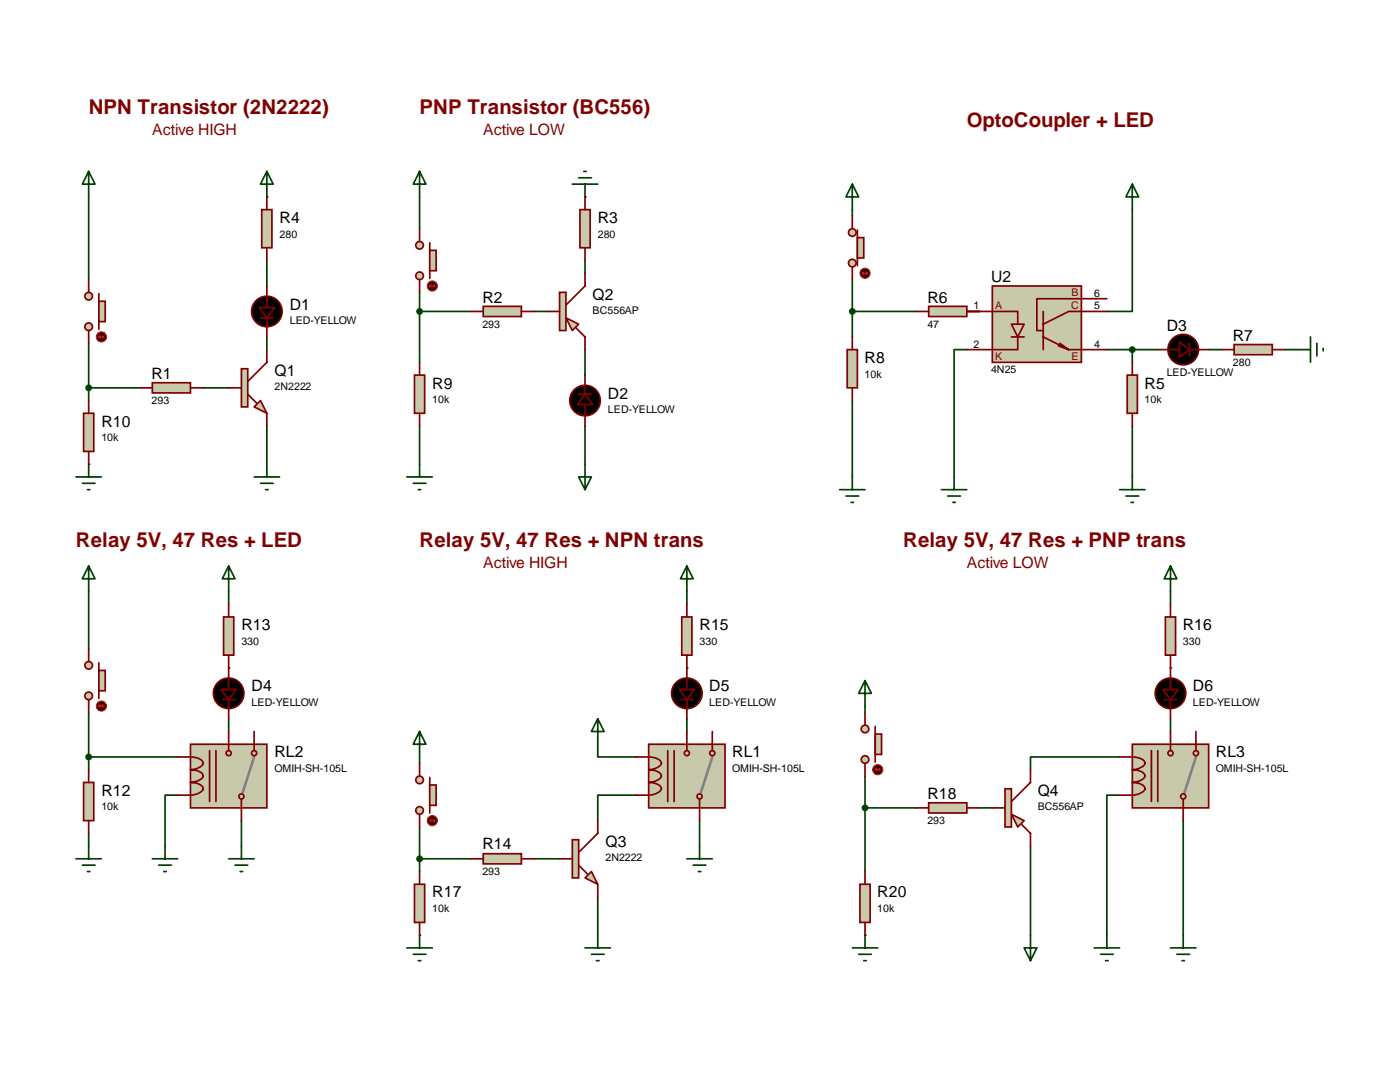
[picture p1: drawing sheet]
<svg xmlns="http://www.w3.org/2000/svg" width="279mm" height="216mm" viewBox="0 0 279 216" stroke-linecap="round" stroke-linejoin="round" font-family="sans-serif">
<g fill="none" stroke="#004000" stroke-width=".34">
<path d="M17.7 39.3v16.5M53.3 39.3h.1M83.7 39.3v6.3M116.8 39.3h.1M53.3 52v5.1M83.7 58.3v14M116.8 52v2.5M170.1 41.8v1.3M170.1 55.8v11.4M226 41.8v20.3h-5.1M17.7 77.4h10.2M17.7 68.5v11.4"/>
<path d="M40.6 77.4h5M53.3 67.2v2.6M83.7 62.1h10.2M106.6 62.1h2.5M116.8 69.8v5M170.1 62.1h12.7M170.1 79.9v15.3M193 69.8h-2.6v25.4M193 62.1h2.5M220.9 69.8h10.2M226 69.8v2.5M241.2 69.8h2.6"/>
<path d="M256.5 69.8h2.5M17.7 92.6h.1M53.3 85v7.6M83.7 85v7.6M116.8 85v7.6M226 85v10.2M17.7 118v11.5M45.6 118v2.6M137.1 118v2.6M233.6 118v2.6M45.6 133.3h.1M137.1 133.3h.1"/>
<path d="M233.6 133.3h.1M17.7 142.2v11.4M17.7 151h17.8M35.5 158.7h-2.6v10.1M45.6 143.4v2.6M83.7 151v1.3M119.3 148.5v2.5h7.6M126.9 158.7h-7.6v5M137.1 143.4v2.6M172.6 154.9v19M172.6 140.9v1.3M223.4 158.7h-2.5v27.9"/>
<path d="M223.4 151h-17.7v2.6M233.6 143.4v2.6M17.7 166.3v2.5M48.2 163.7v5.1M83.7 165v8.9M83.7 171.4h10.2M106.6 171.4h5.1M119.3 179v7.6M139.6 163.7v5.1M172.6 161.2h10.2M195.5 161.2h2.5M205.7 168.8v17.8"/>
<path d="M236.1 163.7v22.9M83.7 186.6h.1M172.6 186.6h.1"/>
</g>
<g fill="#c8c8aa" stroke="#800000" stroke-width=".34">
<path d="M50.7 81.2l1.3-1.3 1.3 2.6z"/>
<path d="M48.2 73.6h1.2v7.6h-1.2z"/>
</g>
<path d="M45.6 77.4h2.6M49.4 78.7l1.8 1.7M53.3 69.8v2.5l-3.9 3.8M115.5 78.7h2.5M116.8 74.8v3.9M53.3 82.5v2.5M116.8 80.7v4.3" fill="none" stroke="#800000" stroke-width=".34"/>
<g fill="#000" stroke="#800000" stroke-width=".34">
<path d="M116.8 78.7l1.5 2h-3.1z"/>
<circle cx="116.8" cy="79.9" r="3"/>
</g>
<g fill="#c8c8aa" stroke="#800000" stroke-width=".34">
<path d="M112.9 63.4l2.6 1.3-1.3 1.3z"/>
<path d="M111.7 58.3h1.2v7.7h-1.2z"/>
</g>
<path d="M116.8 54.5v2.6l-3.9 3.8M109.1 62.1h2.6M115 65.4l1.8 1.8v2.6" fill="none" stroke="#800000" stroke-width=".34"/>
<path d="M53.3 34.2l1.2 2.5h-2.5zM53.3 34.2v5.1M114.2 36.7h5.1M115.5 35.5h2.5M116.5 34.2h.5M116.8 36.7v2.6M50.7 95.2h5.1M52 96.4h2.5M53 97.7h.5M53.3 92.6v2.6M115.5 95.2h2.5l-1.2 2.5zM116.8 92.6v5.1" fill="none" stroke="#004000" stroke-width=".34"/>
<path d="M30.4 76.4h7.6v2h-7.6z" fill="#c8c8aa" stroke="#800000" stroke-width=".34"/>
<path d="M27.9 77.4h2.5M38 77.4h2.6" fill="none" stroke="#800000" stroke-width=".34"/>
<path d="M96.4 61.1h7.7v2.1h-7.7z" fill="#c8c8aa" stroke="#800000" stroke-width=".34"/>
<path d="M93.9 62.1h2.5M104.1 62.1h2.5" fill="none" stroke="#800000" stroke-width=".34"/>
<g fill="#c8c8aa" stroke="#800000" stroke-width=".34">
<path d="M198 57.1h17.8v15.2h-17.8z"/>
<path d="M201.8 64.7h2.6l-1.3 2.5z"/>
</g>
<path d="M220.9 59.6h-14v6.4h1.3M193 62.1h10.1v2.6M201.8 67.2h2.6M203.1 67.2v2.6h-10.1M208.2 67.2l5.1 2.6h7.6M208.2 62.1v7.7M211.5 68.5l1.8 1.3-2.1-.8M220.9 62.1h-7.6l-5.1 2.6" fill="none" stroke="#800000" stroke-width=".34"/>
<path d="M187.9 97.7h5.1M189.1 99h2.6M190.4 95.2v2.5M190.2 100.2h.5" fill="none" stroke="#004000" stroke-width=".34"/>
<path d="M115.7 41.8h2.1v7.6h-2.1z" fill="#c8c8aa" stroke="#800000" stroke-width=".34"/>
<path d="M116.8 39.3v2.5M116.8 49.4v2.6" fill="none" stroke="#800000" stroke-width=".34"/>
<path d="M52.2 41.8h2.1v7.6h-2.1z" fill="#c8c8aa" stroke="#800000" stroke-width=".34"/>
<path d="M53.3 39.3v2.5M53.3 49.4v2.6" fill="none" stroke="#800000" stroke-width=".34"/>
<path d="M226 36.7l1.2 2.6h-2.5zM226 36.7v5.1" fill="none" stroke="#004000" stroke-width=".34"/>
<path d="M185.3 61.1h7.7v2.1h-7.7z" fill="#c8c8aa" stroke="#800000" stroke-width=".34"/>
<path d="M53.3 57.1v4.3M52 63.4h2.5M53.3 63.4v3.8M182.8 62.1h2.5M193 62.1h2.5" fill="none" stroke="#800000" stroke-width=".34"/>
<g fill="#000" stroke="#800000" stroke-width=".34">
<path d="M51.7 61.4h3.1l-1.5 2z"/>
<circle cx="53.3" cy="62.1" r="3"/>
</g>
<path d="M225 74.8h2v7.7h-2z" fill="#c8c8aa" stroke="#800000" stroke-width=".34"/>
<path d="M226 72.3v2.5M235.4 69.8h-4.3M237.4 68.5v2.5M237.4 69.8h3.8M226 82.5v2.5" fill="none" stroke="#800000" stroke-width=".34"/>
<path d="M223.4 97.7h5.1M224.7 99h2.5M226 95.2v2.5M225.7 100.2h.5" fill="none" stroke="#004000" stroke-width=".34"/>
<g fill="#000" stroke="#800000" stroke-width=".34">
<path d="M235.4 68.2l2 1.6-2 1.5z"/>
<circle cx="236.1" cy="69.8" r="3"/>
</g>
<circle cx="226" cy="69.8" r=".51" fill="#004000" stroke="#004000" stroke-width=".34"/>
<path d="M246.3 68.7h7.6v2.1h-7.6z" fill="#c8c8aa" stroke="#800000" stroke-width=".34"/>
<path d="M243.8 69.8h2.5M253.9 69.8h2.6" fill="none" stroke="#800000" stroke-width=".34"/>
<path d="M170.1 36.7l1.3 2.6h-2.6zM170.1 36.7v5.1M259 69.8h2.5M261.5 67.2v5.1M262.8 68.5v2.5M264.1 69.5v.5M167.6 97.7h5M168.8 99h2.6M170.1 95.2v2.5M169.8 100.2h.5" fill="none" stroke="#004000" stroke-width=".34"/>
<path d="M169.1 69.8h2v7.6h-2z" fill="#c8c8aa" stroke="#800000" stroke-width=".34"/>
<path d="M170.1 67.2v2.6M170.1 77.4v2.5" fill="none" stroke="#800000" stroke-width=".34"/>
<g fill="#c8c8aa" stroke="#800000" stroke-width=".34">
<circle cx="170.1" cy="52.5" r=".76"/>
<circle cx="170.1" cy="46.4" r=".76"/>
</g>
<path d="M171.1 45.9v7.1" fill="none" stroke="#800000" stroke-width=".34"/>
<path d="M171.1 47.4h1.3v4.1h-1.3z" fill="#c8c8aa" stroke="#800000" stroke-width=".34"/>
<path d="M170.1 43.1v2.5M170.1 53.3v2.5" fill="none" stroke="#800000" stroke-width=".34"/>
<circle cx="172.6" cy="54.5" r="1.02" fill="#400000" stroke="#f00" stroke-width=".2"/>
<path d="M172.1 54.5h1M172.1 54.5l.3 .3M172.4 54.3l-.3 .2M172.9 54.3l.2 .2-.2 .3" fill="none" stroke="#f00" stroke-width=".2"/>
<path d="M83.7 34.2l1.3 2.5h-2.5zM83.7 34.2v5.1M81.2 95.2h5.1M82.5 96.4h2.5M83.5 97.7h.5M83.7 92.6v2.6" fill="none" stroke="#004000" stroke-width=".34"/>
<path d="M82.7 74.8h2.1v7.7h-2.1z" fill="#c8c8aa" stroke="#800000" stroke-width=".34"/>
<path d="M83.7 72.3v2.5M83.7 82.5v2.5" fill="none" stroke="#800000" stroke-width=".34"/>
<g fill="#c8c8aa" stroke="#800000" stroke-width=".34">
<circle cx="83.7" cy="55" r=".76"/>
<circle cx="83.7" cy="48.9" r=".76"/>
</g>
<path d="M85.8 48.4v7.1" fill="none" stroke="#800000" stroke-width=".34"/>
<path d="M85.8 50h1.2v4h-1.2z" fill="#c8c8aa" stroke="#800000" stroke-width=".34"/>
<path d="M83.7 45.6v2.6M83.7 55.8v2.5" fill="none" stroke="#800000" stroke-width=".34"/>
<circle cx="86.3" cy="57.1" r="1.02" fill="#400000" stroke="#f00" stroke-width=".2"/>
<path d="M85.8 57.1h1M85.8 57.1l.2 .2M86 56.8l-.2 .3M86.5 56.8l.3 .3-.3 .2" fill="none" stroke="#f00" stroke-width=".2"/>
<circle cx="170.1" cy="62.1" r=".51" fill="#004000" stroke="#004000" stroke-width=".34"/>
<path d="M17.7 34.2l1.3 2.5h-2.6zM17.7 34.2v5.1M15.2 95.2h5M16.4 96.4h2.6M17.4 97.7h.5M17.7 92.6v2.6" fill="none" stroke="#004000" stroke-width=".34"/>
<path d="M16.7 82.5h2v7.6h-2z" fill="#c8c8aa" stroke="#800000" stroke-width=".34"/>
<path d="M17.7 79.9v2.6M17.7 90.1v2.5" fill="none" stroke="#800000" stroke-width=".34"/>
<g fill="#c8c8aa" stroke="#800000" stroke-width=".34">
<circle cx="17.7" cy="65.2" r=".76"/>
<circle cx="17.7" cy="59.1" r=".76"/>
</g>
<path d="M19.7 58.6v7.1" fill="none" stroke="#800000" stroke-width=".34"/>
<path d="M19.7 60.1h1.3v4.1h-1.3z" fill="#c8c8aa" stroke="#800000" stroke-width=".34"/>
<path d="M17.7 55.8v2.5M17.7 66v2.5" fill="none" stroke="#800000" stroke-width=".34"/>
<circle cx="20.2" cy="67.2" r="1.02" fill="#400000" stroke="#f00" stroke-width=".2"/>
<path d="M19.7 67.2h1M19.7 67.2l.3 .3M20 67l-.3 .2M20.5 67l.2 .2-.2 .3" fill="none" stroke="#f00" stroke-width=".2"/>
<g fill="#004000" stroke="#004000" stroke-width=".34">
<circle cx="17.7" cy="77.4" r=".51"/>
<circle cx="83.7" cy="62.1" r=".51"/>
</g>
<path d="M17.7 112.9l1.3 2.6h-2.6zM17.7 112.9v5.1M15.2 171.4h5M16.4 172.6h2.6M17.4 173.9h.5M17.7 168.8v2.6" fill="none" stroke="#004000" stroke-width=".34"/>
<path d="M16.7 156.1h2v7.6h-2z" fill="#c8c8aa" stroke="#800000" stroke-width=".34"/>
<path d="M17.7 153.6v2.5M17.7 163.7v2.6" fill="none" stroke="#800000" stroke-width=".34"/>
<g fill="#c8c8aa" stroke="#800000" stroke-width=".34">
<circle cx="17.7" cy="138.9" r=".76"/>
<circle cx="17.7" cy="132.8" r=".76"/>
</g>
<path d="M19.7 132.2v7.2" fill="none" stroke="#800000" stroke-width=".34"/>
<path d="M19.7 133.8h1.3v4h-1.3z" fill="#c8c8aa" stroke="#800000" stroke-width=".34"/>
<path d="M17.7 129.5v2.5M17.7 139.6v2.6" fill="none" stroke="#800000" stroke-width=".34"/>
<circle cx="20.2" cy="140.9" r="1.02" fill="#400000" stroke="#f00" stroke-width=".2"/>
<path d="M19.7 140.9h1M19.7 140.9l.3 .2M20 140.6l-.3 .3M20.5 140.6l.2 .3-.2 .2" fill="none" stroke="#f00" stroke-width=".2"/>
<path d="M30.4 171.4h5.1M31.7 172.6h2.5M32.7 173.9h.5M32.9 168.8v2.6M45.6 171.4h5.1M46.9 172.6h2.5M47.9 173.9h.5M48.2 168.8v2.6" fill="none" stroke="#004000" stroke-width=".34"/>
<g fill="#000" stroke="#800000" stroke-width=".34">
<path d="M44.1 137.6h3.1l-1.6 2z"/>
<circle cx="45.6" cy="138.3" r="3"/>
</g>
<path d="M44.4 139.6h2.5M45.6 133.3v4.3M45.6 139.6v3.8" fill="none" stroke="#800000" stroke-width=".34"/>
<path d="M44.6 123.1h2.1v7.6h-2.1z" fill="#c8c8aa" stroke="#800000" stroke-width=".34"/>
<path d="M45.6 120.6v2.5M45.6 130.7v2.6" fill="none" stroke="#800000" stroke-width=".34"/>
<path d="M45.6 112.9l1.3 2.6h-2.5zM45.6 112.9v5.1" fill="none" stroke="#004000" stroke-width=".34"/>
<path d="M38 148.5h15.3v12.7h-15.3z" fill="#c8c8aa" stroke="#800000" stroke-width=".34"/>
<path d="M50.7 151l-2.3 7.2" fill="none" stroke="#808080" stroke-width=".51"/>
<g fill="#c8c8aa" stroke="#800000" stroke-width=".34">
<circle cx="48.2" cy="158.9" r=".51"/>
<circle cx="45.6" cy="150.3" r=".51"/>
</g>
<path d="M38 151a2.31 2.31 0 0 1 2.6 1.3 2.69 2.69 0 0 1-2.6 1.3 2.31 2.31 0 0 1 2.6 1.3 2.69 2.69 0 0 1-2.6 1.2 2.31 2.31 0 0 1 2.6 1.3 2.69 2.69 0 0 1-2.6 1.3M41.8 149.8v10.1M43.1 149.8v10.1M45.6 148.5v1.3M48.2 159.4v1.8" fill="none" stroke="#800000" stroke-width=".34"/>
<circle cx="50.7" cy="150.3" r=".51" fill="#c8c8aa" stroke="#800000" stroke-width=".34"/>
<path d="M135.8 139.6h2.5M137.1 139.6v3.8M137.1 133.3v4.3M35.5 151h2.5M35.5 158.7h2.5M45.6 146v2.5M50.7 146v3.8M48.2 161.2v2.5" fill="none" stroke="#800000" stroke-width=".34"/>
<circle cx="17.7" cy="151" r=".51" fill="#004000" stroke="#004000" stroke-width=".34"/>
<path d="M137.1 171.4h5.1M138.3 172.6h2.6M139.4 173.9h.5M139.6 168.8v2.6" fill="none" stroke="#004000" stroke-width=".34"/>
<g fill="#000" stroke="#800000" stroke-width=".34">
<path d="M135.6 137.6h3l-1.5 2z"/>
<circle cx="137.1" cy="138.3" r="3"/>
</g>
<path d="M136.1 123.1h2v7.6h-2z" fill="#c8c8aa" stroke="#800000" stroke-width=".34"/>
<path d="M137.1 120.6v2.5M137.1 130.7v2.6" fill="none" stroke="#800000" stroke-width=".34"/>
<path d="M137.1 112.9l1.2 2.6h-2.5zM137.1 112.9v5.1" fill="none" stroke="#004000" stroke-width=".34"/>
<path d="M129.5 148.5h15.2v12.7h-15.2z" fill="#c8c8aa" stroke="#800000" stroke-width=".34"/>
<path d="M142.2 151l-2.3 7.2" fill="none" stroke="#808080" stroke-width=".51"/>
<g fill="#c8c8aa" stroke="#800000" stroke-width=".34">
<circle cx="139.6" cy="158.9" r=".51"/>
<circle cx="137.1" cy="150.3" r=".51"/>
</g>
<path d="M129.5 151a2.31 2.31 0 0 1 2.5 1.3 2.69 2.69 0 0 1-2.5 1.3 2.31 2.31 0 0 1 2.5 1.3 2.69 2.69 0 0 1-2.5 1.2 2.31 2.31 0 0 1 2.5 1.3 2.69 2.69 0 0 1-2.5 1.3M133.3 149.8v10.1M134.5 149.8v10.1M137.1 148.5v1.3M139.6 159.4v1.8" fill="none" stroke="#800000" stroke-width=".34"/>
<circle cx="142.2" cy="150.3" r=".51" fill="#c8c8aa" stroke="#800000" stroke-width=".34"/>
<path d="M126.9 151h2.6M126.9 158.7h2.6M137.1 146v2.5M142.2 146v3.8M139.6 161.2v2.5" fill="none" stroke="#800000" stroke-width=".34"/>
<g fill="#c8c8aa" stroke="#800000" stroke-width=".34">
<path d="M116.8 175.2l1.2-1.3 1.3 2.5z"/>
<path d="M114.2 167.6h1.3v7.6h-1.3z"/>
</g>
<path d="M111.7 171.4h2.5M115.5 172.6l1.8 1.8M119.3 163.7v2.6l-3.8 3.8M119.3 176.4v2.6" fill="none" stroke="#800000" stroke-width=".34"/>
<path d="M116.8 189.1h5M118 190.4h2.6M119 191.7h.5M119.3 186.6v2.5" fill="none" stroke="#004000" stroke-width=".34"/>
<path d="M96.4 170.3h7.7v2.1h-7.7z" fill="#c8c8aa" stroke="#800000" stroke-width=".34"/>
<path d="M93.9 171.4h2.5M104.1 171.4h2.5" fill="none" stroke="#800000" stroke-width=".34"/>
<path d="M83.7 146l1.3 2.5h-2.5zM83.7 146v5M81.2 189.1h5.1M82.5 190.4h2.5M83.5 191.7h.5M83.7 186.6v2.5" fill="none" stroke="#004000" stroke-width=".34"/>
<path d="M82.7 176.4h2.1v7.7h-2.1z" fill="#c8c8aa" stroke="#800000" stroke-width=".34"/>
<path d="M83.7 173.9v2.5M83.7 184.1v2.5" fill="none" stroke="#800000" stroke-width=".34"/>
<g fill="#c8c8aa" stroke="#800000" stroke-width=".34">
<circle cx="83.7" cy="161.7" r=".76"/>
<circle cx="83.7" cy="155.6" r=".76"/>
</g>
<path d="M85.8 155.1v7.1" fill="none" stroke="#800000" stroke-width=".34"/>
<path d="M85.8 156.6h1.2v4.1h-1.2z" fill="#c8c8aa" stroke="#800000" stroke-width=".34"/>
<path d="M83.7 152.3v2.6M83.7 162.5v2.5" fill="none" stroke="#800000" stroke-width=".34"/>
<circle cx="86.3" cy="163.7" r="1.02" fill="#400000" stroke="#f00" stroke-width=".2"/>
<path d="M85.8 163.7h1M85.8 163.7l.2 .3M86 163.5l-.2 .2M86.5 163.5l.3 .2-.3 .3" fill="none" stroke="#f00" stroke-width=".2"/>
<circle cx="83.7" cy="171.4" r=".51" fill="#004000" stroke="#004000" stroke-width=".34"/>
<path d="M119.3 143.4l1.3 2.6h-2.6zM119.3 143.4v5.1M233.6 189.1h5.1M234.9 190.4h2.5M235.9 191.7h.5M236.1 186.6v2.5" fill="none" stroke="#004000" stroke-width=".34"/>
<g fill="#000" stroke="#800000" stroke-width=".34">
<path d="M232.1 137.6h3l-1.5 2z"/>
<circle cx="233.6" cy="138.3" r="3"/>
</g>
<path d="M232.3 139.6h2.6M233.6 139.6v3.8M233.6 133.3v4.3" fill="none" stroke="#800000" stroke-width=".34"/>
<path d="M232.6 123.1h2v7.6h-2z" fill="#c8c8aa" stroke="#800000" stroke-width=".34"/>
<path d="M233.6 120.6v2.5M233.6 130.7v2.6" fill="none" stroke="#800000" stroke-width=".34"/>
<path d="M233.6 112.9l1.3 2.6h-2.6zM233.6 112.9v5.1" fill="none" stroke="#004000" stroke-width=".34"/>
<path d="M226 148.5h15.2v12.7h-15.2z" fill="#c8c8aa" stroke="#800000" stroke-width=".34"/>
<path d="M238.7 151l-2.3 7.2" fill="none" stroke="#808080" stroke-width=".51"/>
<g fill="#c8c8aa" stroke="#800000" stroke-width=".34">
<circle cx="236.1" cy="158.9" r=".51"/>
<circle cx="233.6" cy="150.3" r=".51"/>
</g>
<path d="M226 151a2.31 2.31 0 0 1 2.5 1.3 2.69 2.69 0 0 1-2.5 1.3 2.31 2.31 0 0 1 2.5 1.3 2.69 2.69 0 0 1-2.5 1.2 2.31 2.31 0 0 1 2.5 1.3 2.69 2.69 0 0 1-2.5 1.3M229.8 149.8v10.1M231.1 149.8v10.1M233.6 148.5v1.3M236.1 159.4v1.8" fill="none" stroke="#800000" stroke-width=".34"/>
<circle cx="238.7" cy="150.3" r=".51" fill="#c8c8aa" stroke="#800000" stroke-width=".34"/>
<path d="M223.4 151h2.6M223.4 158.7h2.6M233.6 146v2.5M238.7 146v3.8M236.1 161.2v2.5" fill="none" stroke="#800000" stroke-width=".34"/>
<g fill="#c8c8aa" stroke="#800000" stroke-width=".34">
<path d="M201.8 162.5l2.6 1.2-1.3 1.3z"/>
<path d="M200.6 157.4h1.2v7.6h-1.2z"/>
</g>
<path d="M205.7 153.6v2.5l-3.9 3.8M198 161.2h2.6M203.9 164.5l1.8 1.8v2.5" fill="none" stroke="#800000" stroke-width=".34"/>
<path d="M185.3 160.2h7.7v2h-7.7z" fill="#c8c8aa" stroke="#800000" stroke-width=".34"/>
<path d="M182.8 161.2h2.5M193 161.2h2.5" fill="none" stroke="#800000" stroke-width=".34"/>
<path d="M172.6 135.8l1.3 2.5h-2.5zM172.6 135.8v5.1M170.1 189.1h5.1M171.4 190.4h2.5M172.4 191.7h.5M172.6 186.6v2.5" fill="none" stroke="#004000" stroke-width=".34"/>
<path d="M171.6 176.4h2.1v7.7h-2.1z" fill="#c8c8aa" stroke="#800000" stroke-width=".34"/>
<path d="M172.6 173.9v2.5M172.6 184.1v2.5" fill="none" stroke="#800000" stroke-width=".34"/>
<g fill="#c8c8aa" stroke="#800000" stroke-width=".34">
<circle cx="172.6" cy="151.6" r=".76"/>
<circle cx="172.6" cy="145.5" r=".76"/>
</g>
<path d="M174.7 144.9v7.2" fill="none" stroke="#800000" stroke-width=".34"/>
<path d="M174.7 146.5h1.2v4h-1.2z" fill="#c8c8aa" stroke="#800000" stroke-width=".34"/>
<path d="M172.6 142.2v2.5M172.6 152.3v2.6" fill="none" stroke="#800000" stroke-width=".34"/>
<circle cx="175.2" cy="153.6" r="1.02" fill="#400000" stroke="#f00" stroke-width=".2"/>
<path d="M174.7 153.6h1M174.7 153.6l.2 .2M174.9 153.3l-.2 .3M175.4 153.3l.3 .3-.3 .2" fill="none" stroke="#f00" stroke-width=".2"/>
<circle cx="172.6" cy="161.2" r=".51" fill="#004000" stroke="#004000" stroke-width=".34"/>
<path d="M204.4 189.1h2.5l-1.2 2.6zM205.7 186.6v5.1M218.4 189.1h5M219.6 190.4h2.6M220.6 191.7h.5M220.9 186.6v2.5" fill="none" stroke="#004000" stroke-width=".34"/>
<g font-size="4.1" fill="#800000">
<text x="17.7" y="22.8">NPN Transistor (2N2222)</text>
<text x="83.7" y="22.8">PNP Transistor (BC556)</text>
<text x="193" y="25.3">OptoCoupler + LED</text>
<text x="15.2" y="109.1">Relay 5V, 47 Res + LED</text>
<text x="83.7" y="109.1">Relay 5V, 47 Res + NPN trans</text>
<text x="180.3" y="109.1">Relay 5V, 47 Res + PNP trans</text>
</g>
<g font-size="3.1" fill="#800000">
<text x="30.4" y="26.9">Active HIGH</text>
<text x="96.4" y="26.9">Active LOW</text>
<text x="96.4" y="113.3">Active HIGH</text>
<text x="193" y="113.3">Active LOW</text>
</g>
<g font-size="3.1">
<text x="55.8" y="44.5">R4</text>
<text x="119.3" y="44.5">R3</text>
<text x="118.3" y="59.8">Q2</text>
<text x="197.8" y="56.3">U2</text>
<text x="57.8" y="61.8">D1</text>
<text x="96.3" y="60.4">R2</text>
<text x="185.1" y="60.4">R6</text>
<text x="232.8" y="66">D3</text>
<text x="246" y="68">R7</text>
<text x="30.2" y="75.6">R1</text>
<text x="54.8" y="75">Q1</text>
<text x="86.3" y="77.6">R9</text>
<text x="172.6" y="72.5">R8</text>
<text x="228.4" y="77.6">R5</text>
<text x="121.3" y="79.6">D2</text>
<text x="20.2" y="85.2">R10</text>
<text x="48.2" y="125.7">R13</text>
<text x="139.6" y="125.7">R15</text>
<text x="236.1" y="125.7">R16</text>
<text x="50.2" y="137.9">D4</text>
<text x="141.6" y="137.9">D5</text>
<text x="238.1" y="137.9">D6</text>
<text x="54.8" y="151.1">RL2</text>
<text x="146.1" y="151.1">RL1</text>
<text x="242.7" y="151.1">RL3</text>
<text x="20.2" y="158.8">R12</text>
<text x="185.1" y="159.3">R18</text>
<text x="207.1" y="158.8">Q4</text>
<text x="96.3" y="169.5">R14</text>
<text x="120.8" y="168.9">Q3</text>
<text x="86.3" y="179.1">R17</text>
<text x="175.1" y="179.1">R20</text>
</g>
<g font-size="2.1">
<text x="55.8" y="47.4">280</text>
<text x="119.3" y="47.4">280</text>
<text x="218.4" y="59.2">6</text>
<text x="57.8" y="64.7">LED-YELLOW</text>
<text x="96.3" y="65.4">293</text>
<text x="118.3" y="62.7">BC556AP</text>
<text x="185.1" y="65.4">47</text>
<text x="194.3" y="61.7">1</text>
<text x="218.4" y="61.7">5</text>
<text x="194.3" y="69.3">2</text>
<text x="218.4" y="69.3">4</text>
<text x="54.8" y="77.9">2N2222</text>
<text x="172.6" y="75.4">10k</text>
<text x="197.8" y="74.5">4N25</text>
<text x="232.8" y="75">LED-YELLOW</text>
<text x="246" y="73">280</text>
<text x="30.2" y="80.6">293</text>
<text x="86.3" y="80.4">10k</text>
<text x="121.3" y="82.5">LED-YELLOW</text>
<text x="228.4" y="80.4">10k</text>
<text x="20.2" y="88.1">10k</text>
<text x="48.2" y="128.6">330</text>
<text x="139.6" y="128.6">330</text>
<text x="236.1" y="128.6">330</text>
<text x="50.2" y="140.8">LED-YELLOW</text>
<text x="141.6" y="140.8">LED-YELLOW</text>
<text x="238.1" y="140.8">LED-YELLOW</text>
<text x="54.8" y="154">OMIH-SH-105L</text>
<text x="146.1" y="154">OMIH-SH-105L</text>
<text x="242.7" y="154">OMIH-SH-105L</text>
<text x="20.2" y="161.6">10k</text>
<text x="207.1" y="161.6">BC556AP</text>
<text x="185.1" y="164.3">293</text>
<text x="120.8" y="171.8">2N2222</text>
<text x="96.3" y="174.5">293</text>
<text x="86.3" y="181.9">10k</text>
<text x="175.1" y="181.9">10k</text>
</g>
<g font-size="2.1" fill="#800000">
<text x="213.9" y="59.1">B</text>
<text x="198.6" y="61.6">A</text>
<text x="213.8" y="61.6">C</text>
<text x="198.6" y="71.8">K</text>
<text x="213.9" y="71.8">E</text>
</g>
</svg>
